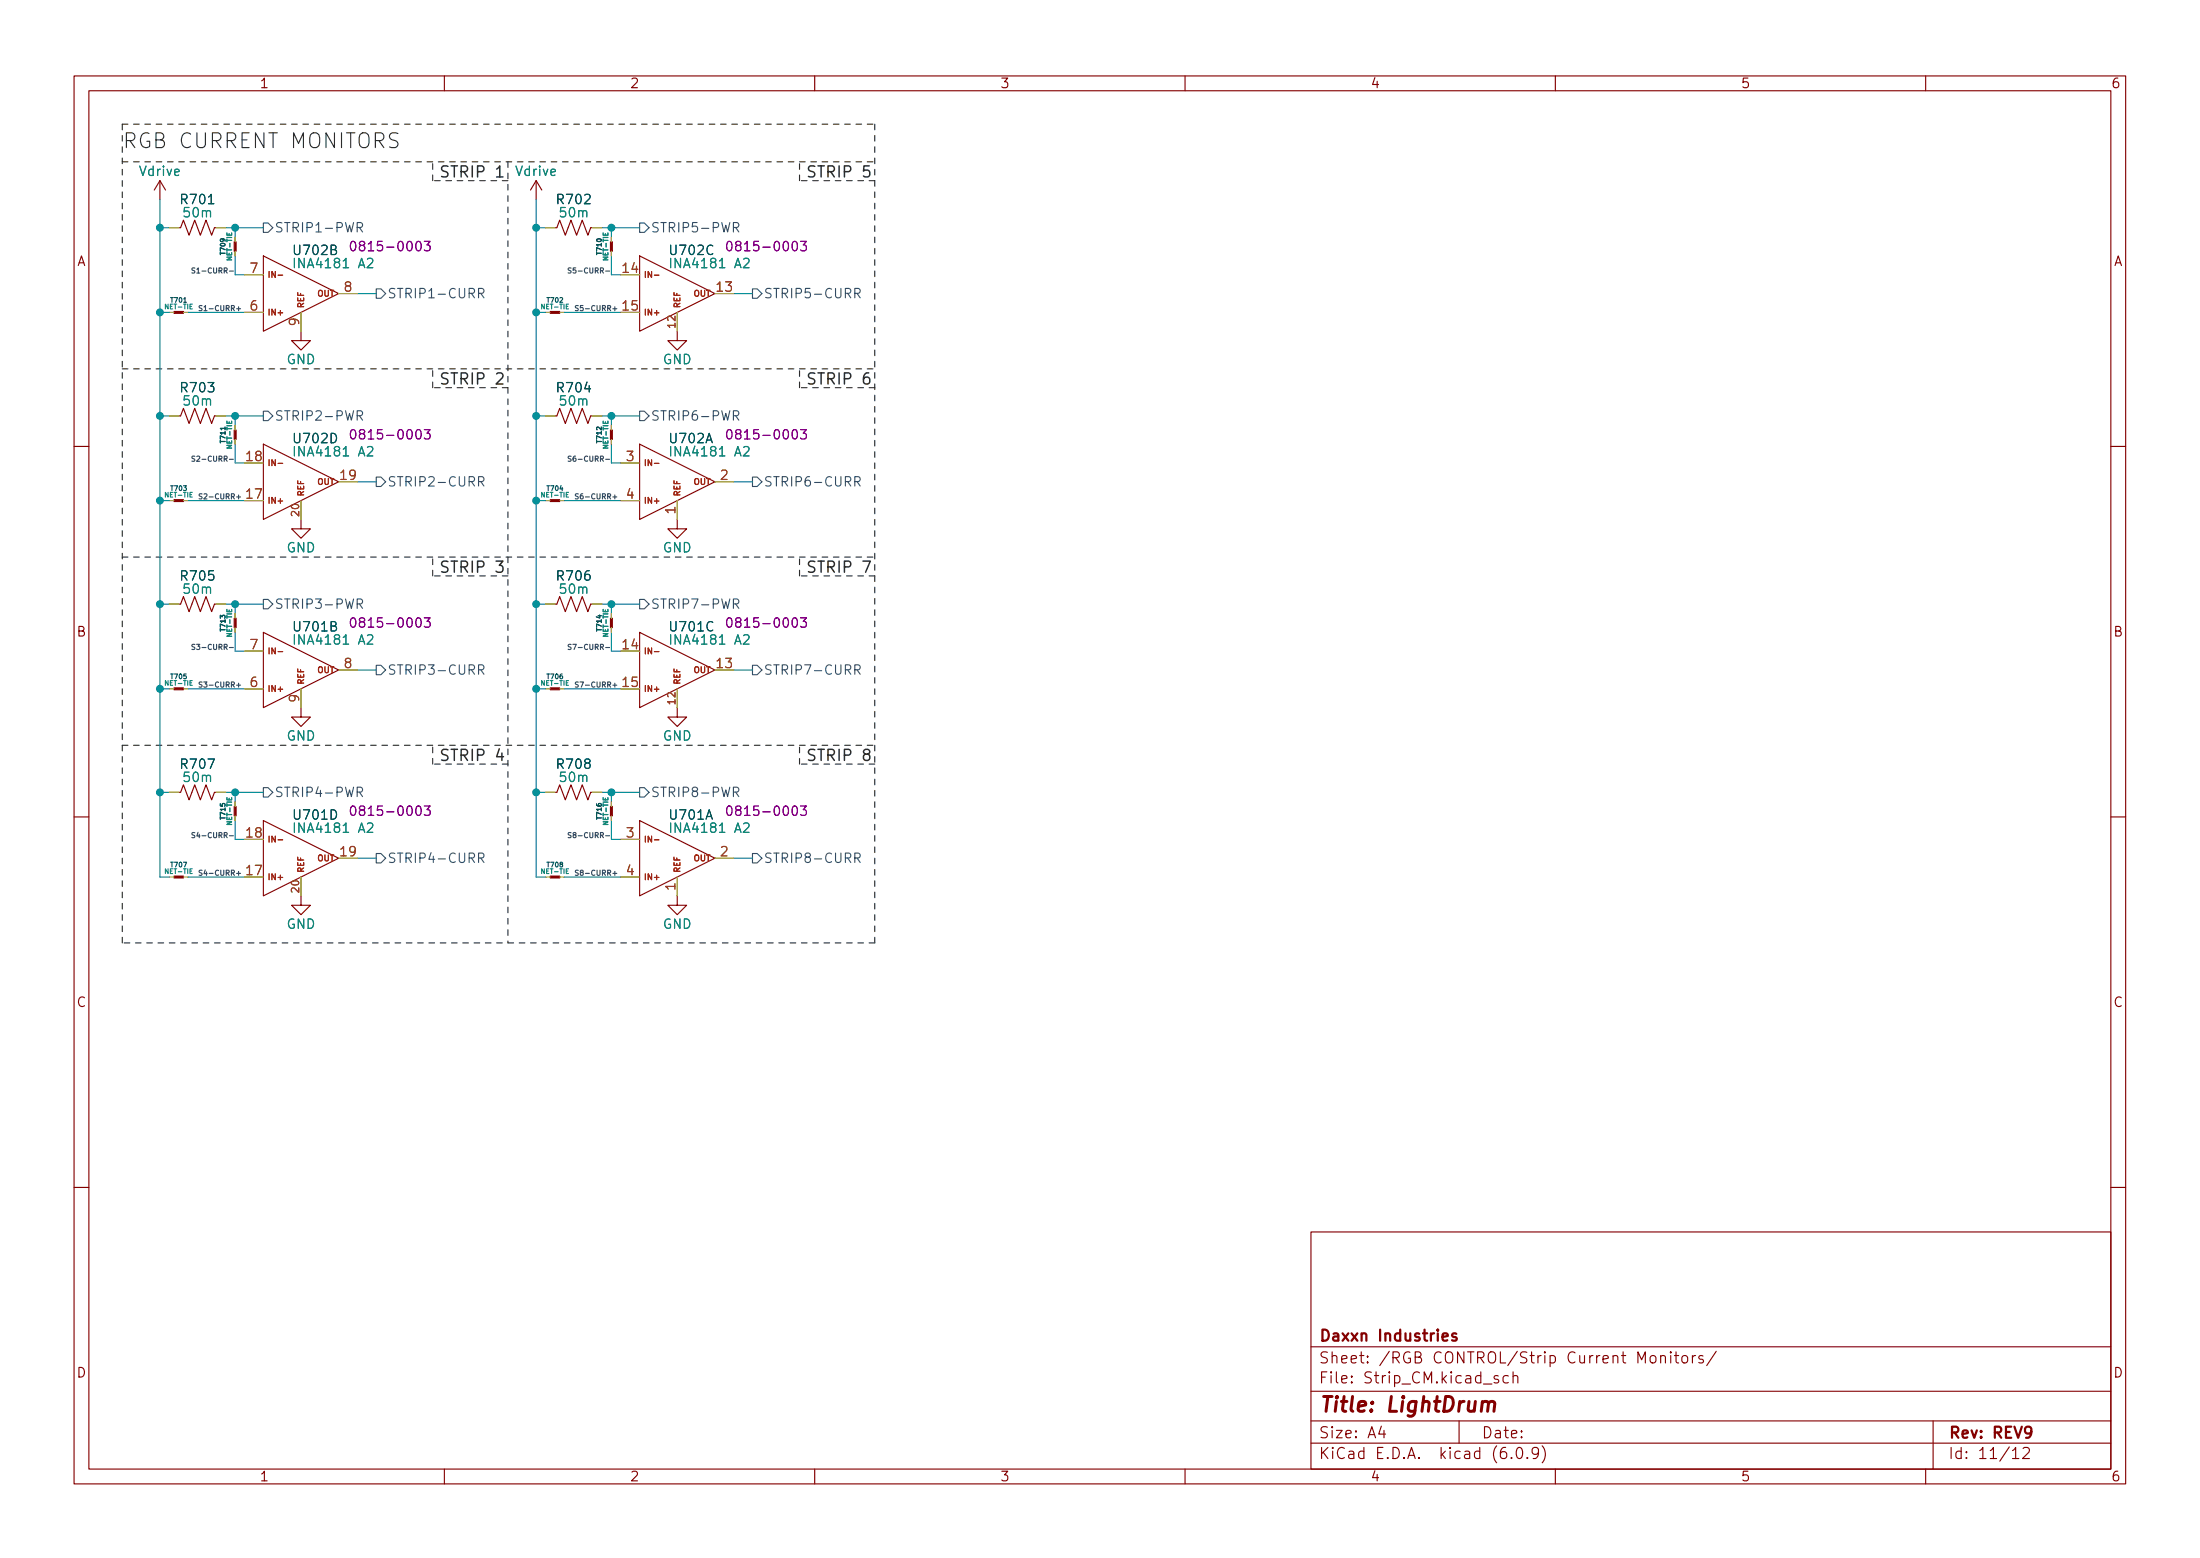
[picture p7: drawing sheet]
<svg xmlns="http://www.w3.org/2000/svg" width="297mm" height="210mm" viewBox="0 0 297 210" stroke-linecap="round" stroke-linejoin="round" font-family="sans-serif">
<g fill="none" stroke="#840000" stroke-width=".15">
<path d="M10 10.2h277v190.1h-277zM12 12.2h273v186.1h-273zM60 10.2v2M110 10.2v2M160 10.2v2M210 10.2v2M260 10.2v2M21.6 24.4l-.8 1.2M21.6 24.4v2.5M21.6 24.4l.8 1.2M24.1 30.7h.3l.4-1 .7 2 .8-2 .8 2 .7-2 .8 2 .4-1h.2M35.6 34.5l10.1 5.1-10.1 5.1z"/>
<path d="M72.4 24.4l-.8 1.2M72.4 24.4v2.5M72.4 24.4l.8 1.2M74.9 30.7h.3l.4-1 .7 2 .8-2 .8 2 .7-2 .8 2 .4-1h.2M86.4 34.5l10.1 5.1-10.1 5.1zM24.1 56.1h.3l.4-1 .7 2 .8-2 .8 2 .7-2 .8 2 .4-1h.2M35.6 59.9l10.1 5.1-10.1 5.1zM40.6 44.7v1.3h1.3l-1.3 1.2-1.2-1.2h1.2M74.9 56.1h.3l.4-1 .7 2 .8-2 .8 2 .7-2 .8 2 .4-1h.2M86.4 59.9l10.1 5.1-10.1 5.1zM91.4 44.7v1.3h1.3l-1.3 1.2-1.2-1.2h1.2M10 60.2h2"/>
<path d="M40.6 70.1v1.3h1.3l-1.3 1.2-1.2-1.2h1.2M91.4 70.1v1.3h1.3l-1.3 1.2-1.2-1.2h1.2M285 60.2h2M24.1 81.5h.3l.4-1 .7 2 .8-2 .8 2 .7-2 .8 2 .4-1h.2M35.6 85.3l10.1 5.1-10.1 5.1zM40.6 95.5v1.3h1.3l-1.3 1.2-1.2-1.2h1.2M74.9 81.5h.3l.4-1 .7 2 .8-2 .8 2 .7-2 .8 2 .4-1h.2M86.4 85.3l10.1 5.1-10.1 5.1zM91.4 95.5v1.3h1.3l-1.3 1.2-1.2-1.2h1.2M10 110.2h2M24.1 106.9h.3l.4-1 .7 2 .8-2 .8 2 .7-2 .8 2 .4-1h.2M35.6 110.7l10.1 5.1-10.1 5.1z"/>
<path d="M74.9 106.9h.3l.4-1 .7 2 .8-2 .8 2 .7-2 .8 2 .4-1h.2M86.4 110.7l10.1 5.1-10.1 5.1zM285 110.2h2M40.6 120.9v1.3h1.3l-1.3 1.2-1.2-1.2h1.2M91.4 120.9v1.3h1.3l-1.3 1.2-1.2-1.2h1.2M10 160.2h2M177 166.3h108v32h-108zM285 160.2h2M60 198.3v2M110 198.3v2M160 198.3v2M177 194.8h108"/>
<path d="M177 191.8h108M177 187.8h108M177 181.8h108M186.5 192.5l-.4 1h1M186.9 193v1M197 191.8v3M202.3 185.7l-.4-.1-.2 .2 .1 .3 .5 .1 .1 .1-.1 .3h-.2h-.4M203.6 185.7l-.4-.1-.3 .3v.4l.2 .3h.1h.4M204.1 196.7v.1h-.1l.1-.1v.1M204.3 185.8a.37 .37 0 0 1 .6 0v.8M204.3 185.1v1.5M204.9 195.4a.36 .36 0 0 1 .6 .2 .77 .77 0 0 1-.4 1.2 1 1 0 0 1-.2-1.4z"/>
<path d="M206.2 196.7l.1 .1h-.1h-.1l.1-.1v.1M207.7 196l-.3 .3h-.3l-.2-.3v-.4l.1-.2 .4-.1 .2 .2a.99 .99 0 0 1-.3 1.3h-.3M208.2 195.1a1.72 1.72 0 0 1 0 2.3M210 198.3v2M222.9 183.1a.41 .41 0 0 1 .4-.2 .41 .41 0 0 1 .3 .3v.4a.41 .41 0 0 1-.4 .3 .41 .41 0 0 1-.4-.3zM224.2 183.1a.37 .37 0 0 1 .7 0v.8M224.2 182.9v1M225.6 182.4l-.1 .1 .1 .1v-.1v-.1v.2M225.6 182.9v1M226.1 182.9h.5M226.3 182.4v1.3l.1 .2h.2M227.1 183.1a.41 .41 0 0 1 .5-.2 .41 .41 0 0 1 .3 .3v.4a.41 .41 0 0 1-.4 .3 .41 .41 0 0 1-.4-.3z"/>
<path d="M228.5 182.9v1M228.9 182.9l-.3 .1-.1 .2M229.9 183l-.3-.1-.2 .2v.3l.5 .1 .1 .1-.1 .3h-.1h-.4M231.7 182.4l-1.3 1.9M260 198.3v2M261 191.8v6.5M271.7 195.8l.5-.5v1.5M271.7 196.8h.9M273.1 195.5l.3-.2 .5 .1a.41 .41 0 0 1 0 .6l-.8 .8h.9"/>
</g>
<path d="M196.6 180l-.3-.1-.2 .2v.3l.5 .1 .1 .1-.1 .3h-.1h-.4M274.3 193.2l-.3 .3h-.3l-.3-.3v-.4l.2-.2 .4-.1 .2 .2a.99 .99 0 0 1-.4 1.3h-.2" fill="none" stroke="#840000" stroke-width=".3"/>
<path d="M200.1 189.3a.49 .49 0 0 1 .9 .1l-.2 1.1M201 189.4a.5 .5 0 0 1 .8-.2v.2l-.1 1.1" fill="none" stroke="#840000" stroke-width=".4"/>
<g fill="none" stroke="#a0a006" stroke-width=".15">
<path d="M22.9 30.7h1.2M29.2 30.7h1.3M31.7 32v.6M31.7 33.9v.6M33 37.1h2.6M45.7 39.6h2.6M73.7 30.7h1.2M80 30.7h1.3M82.5 32v.6M82.5 33.9v.6M22.9 42.2h.6M22.9 56.1h1.2"/>
<path d="M24.8 42.2h.6M29.2 56.1h1.3M31.7 57.4v.6M31.7 59.3v.6M33 42.2h2.6M40.6 42.2v2.5M73.7 42.2h.6M73.7 56.1h1.2M75.6 42.2h.6M80 56.1h1.3M82.5 57.4v.6M82.5 59.3v.6"/>
<path d="M91.4 42.2v2.5M22.9 67.6h.6M24.8 67.6h.6M40.6 67.6v2.5M73.7 67.6h.6M75.6 67.6h.6M83.8 67.6h2.6M83.8 62.5h2.6M91.4 67.6v2.5M96.5 65h2.6M22.9 81.5h1.2M22.9 93h.6"/>
<path d="M24.8 93h.6M29.2 81.5h1.3M31.7 82.8v.6M31.7 84.7v.6M33 93h2.6M33 87.9h2.6M40.6 93v2.5M45.7 90.4h2.6M73.7 81.5h1.2M73.7 93h.6M75.6 93h.6M80 81.5h1.3"/>
<path d="M82.5 82.8v.6M82.5 84.7v.6M91.4 93v2.5M22.9 106.9h1.2M22.9 118.4h.6M24.8 118.4h.6M29.2 106.9h1.3M31.7 108.2v.6M31.7 110.1v.6M40.6 118.4v2.5M73.7 106.9h1.2M73.7 118.4h.6"/>
<path d="M75.6 118.4h.6M80 106.9h1.3M82.5 108.2v.6M82.5 110.1v.6M83.8 113.3h2.6M83.8 118.4h2.6M91.4 118.4v2.5M96.5 115.8h2.6"/>
</g>
<path d="M37.6 37.1h.6M88.4 37.1h.6M37.6 62.5h.6M88.4 62.5h.6M37.6 87.9h.6M88.4 87.9h.6M37.6 113.3h.6M88.4 113.3h.6" fill="none" stroke="#b02c04" stroke-width=".15"/>
<path d="M49.6 35l.2-.1h.3l.2 .1v.2v.2l-.8 .7h.8M100.4 35l.2-.1h.3l.2 .1v.2v.2l-.8 .7h.8M49.6 60.4l.2-.1h.3l.2 .1v.2v.2l-.8 .7h.8M100.4 60.4l.2-.1h.3l.2 .1v.2v.2l-.8 .7h.8M49.6 85.8l.2-.1h.3l.2 .1v.2v.2l-.8 .7h.8M100.4 85.8l.2-.1h.3l.2 .1v.2v.2l-.8 .7h.8M49.6 111.2l.2-.1h.3l.2 .1v.2v.2l-.8 .7h.8M100.4 111.2l.2-.1h.3l.2 .1v.2v.2l-.8 .7h.8" fill="none" stroke="#128875" stroke-width=".15"/>
<g fill="none" stroke="#840084" stroke-width=".15">
<path d="M47.4 32.7l.3-.1a.79 .79 0 0 1 0 1.2h-.2l-.1-.2-.1-.5zM57.3 32.6h.8l-.4 .5 .3 .1v.5l-.2 .1h-.3l-.2-.1M98.2 32.7l.3-.1a.79 .79 0 0 1 0 1.2h-.2l-.1-.2-.1-.5zM108.1 32.6h.8l-.4 .5 .3 .1v.5l-.2 .1h-.3l-.2-.1M47.4 58.1l.3-.1a.79 .79 0 0 1 0 1.2h-.2l-.1-.2-.1-.5zM57.3 58h.8l-.4 .5 .3 .1v.5l-.2 .1h-.3l-.2-.1M98.2 58.1l.3-.1a.79 .79 0 0 1 0 1.2h-.2l-.1-.2-.1-.5zM108.1 58h.8l-.4 .5 .3 .1v.5l-.2 .1h-.3l-.2-.1M47.4 83.5l.3-.1a.79 .79 0 0 1 0 1.2h-.2l-.1-.2-.1-.5zM57.3 83.4h.8l-.4 .5 .3 .1v.5l-.2 .1h-.3l-.2-.1M98.2 83.5l.3-.1a.79 .79 0 0 1 0 1.2h-.2l-.1-.2-.1-.5zM108.1 83.4h.8l-.4 .5 .3 .1v.5l-.2 .1h-.3l-.2-.1"/>
<path d="M47.4 108.9l.3-.1a.79 .79 0 0 1 0 1.2h-.2l-.1-.2-.1-.5zM57.3 108.8h.8l-.4 .5 .3 .1v.5l-.2 .1h-.3l-.2-.1M98.2 108.9l.3-.1a.79 .79 0 0 1 0 1.2h-.2l-.1-.2-.1-.5zM108.1 108.8h.8l-.4 .5 .3 .1v.5l-.2 .1h-.3l-.2-.1"/>
</g>
<g fill="#840000" stroke="#840000" stroke-width=".15">
<path d="M82.4 32.6h.3v1.3h-.3z"/>
<path d="M74.3 42h1.3v.3h-1.3z"/>
<path d="M74.3 67.4h1.3v.3h-1.3z"/>
<path d="M82.4 58h.3v1.3h-.3z"/>
<path d="M82.4 83.4h.3v1.3h-.3z"/>
<path d="M82.4 108.8h.3v1.3h-.3z"/>
<path d="M74.3 118.2h1.3v.3h-1.3z"/>
<path d="M31.6 108.8h.3v1.3h-.3z"/>
<path d="M74.3 92.8h1.3v.3h-1.3z"/>
<path d="M31.6 83.4h.3v1.3h-.3z"/>
<path d="M23.5 92.8h1.3v.3h-1.3z"/>
<path d="M23.5 67.4h1.3v.3h-1.3z"/>
<path d="M23.5 42h1.3v.3h-1.3z"/>
<path d="M31.6 32.6h.3v1.3h-.3z"/>
<path d="M31.6 58h.3v1.3h-.3z"/>
<path d="M23.5 118.2h1.3v.3h-1.3z"/>
</g>
<g fill="none" stroke="#345372" stroke-width=".15">
<path d="M35.6 30.1h.6l.6 .6-.6 .7h-.6zM48.2 30.7l.6-.1 .2-.1-.1-.3-.2-.2h-.5v1.3M48.5 30.7l.5 .6M50.8 39h.6l.7 .6-.7 .7h-.6zM64.6 39.6l.6-.1 .1-.2v-.3l-.2-.1h-.5v1.3M64.9 39.6l.4 .6M86.4 30.1h.6l.6 .6-.6 .7h-.6zM99 30.7l.6-.1 .2-.1-.1-.3-.2-.2h-.5v1.3M99.3 30.7l.5 .6M101.6 39h.6l.7 .6-.7 .7h-.6zM115.4 39.6l.6-.1 .1-.2v-.3l-.2-.1h-.5v1.3M115.7 39.6l.4 .6"/>
<path d="M35.6 55.5h.6l.6 .6-.6 .7h-.6zM48.2 56.1l.6-.1 .2-.1-.1-.3-.2-.2h-.5v1.3M48.5 56.1l.5 .6M86.4 55.5h.6l.6 .6-.6 .7h-.6zM99 56.1l.6-.1 .2-.1-.1-.3-.2-.2h-.5v1.3M99.3 56.1l.5 .6M50.8 64.4h.6l.7 .6-.7 .7h-.6zM64.6 65l.6-.1 .1-.2v-.3l-.2-.1h-.5v1.3M64.9 65l.4 .6M101.6 64.4h.6l.7 .6-.7 .7h-.6zM115.4 65l.6-.1 .1-.2v-.3l-.2-.1h-.5v1.3M115.7 65l.4 .6"/>
<path d="M35.6 80.9h.6l.6 .6-.6 .7h-.6zM48.2 81.5l.6-.1 .2-.1-.1-.3-.2-.2h-.5v1.3M48.5 81.5l.5 .6M50.8 89.8h.6l.7 .6-.7 .7h-.6zM64.6 90.4l.6-.1 .1-.2v-.3l-.2-.1h-.5v1.3M64.9 90.4l.4 .6M86.4 80.9h.6l.6 .6-.6 .7h-.6zM99 81.5l.6-.1 .2-.1-.1-.3-.2-.2h-.5v1.3M99.3 81.5l.5 .6M101.6 89.8h.6l.7 .6-.7 .7h-.6zM115.4 90.4l.6-.1 .1-.2v-.3l-.2-.1h-.5v1.3M115.7 90.4l.4 .6"/>
<path d="M35.6 106.3h.6l.6 .6-.6 .7h-.6zM48.2 106.9l.6-.1 .2-.1-.1-.3-.2-.2h-.5v1.3M48.5 106.9l.5 .6M50.8 115.2h.6l.7 .6-.7 .7h-.6zM64.6 115.8l.6-.1 .1-.2v-.3l-.2-.1h-.5v1.3M64.9 115.8l.4 .6M86.4 106.3h.6l.6 .6-.6 .7h-.6zM99 106.9l.6-.1 .2-.1-.1-.3-.2-.2h-.5v1.3M99.3 106.9l.5 .6M101.6 115.2h.6l.7 .6-.7 .7h-.6zM115.4 115.8l.6-.1 .1-.2v-.3l-.2-.1h-.5v1.3M115.7 115.8l.4 .6"/>
</g>
<g fill="none" stroke="#2d4364" stroke-width=".15">
<path d="M26.3 36.2h-.4a.29 .29 0 0 0 .4 .4l-.1 .2h-.3M26.6 36.4l.2-.2v.7M26.6 36.9h.4M77.1 36.2h-.4a.29 .29 0 0 0 .4 .4l-.1 .2h-.3M77.7 36.2h-.3v.3h.3v.3h-.3M31.9 41.7h.6M32.2 41.4v.5M82.7 41.7h.6M83 41.4v.5M26.3 61.6h-.4a.29 .29 0 0 0 .4 .4l-.1 .2h-.3M26.6 61.6h.2l.2 .2-.5 .5h.5M31.9 67.1h.6"/>
<path d="M32.2 66.8v.5M77.1 61.6h-.4a.29 .29 0 0 0 .4 .4l-.1 .2h-.3M77.7 61.6h-.2l-.1 .1v.4l.1 .2 .2-.1v-.3l-.2-.1-.1 .2M82.7 67.1h.6M83 66.8v.5M26.3 87h-.4a.29 .29 0 0 0 .4 .4l-.1 .2h-.3M26.5 87h.5l-.3 .2 .2 .1v.3h-.4M31.9 92.5h.6M32.2 92.2v.5M77.1 87h-.4a.29 .29 0 0 0 .4 .4l-.1 .2h-.3M77.3 87h.5l-.3 .7M82.7 92.5h.6"/>
<path d="M83 92.2v.5M26.3 112.4h-.4a.29 .29 0 0 0 .4 .4l-.1 .2h-.3M26.7 112.3l-.1 .5h.4M31.9 117.9h.6M32.2 117.6v.5M77.1 112.4h-.4a.29 .29 0 0 0 .4 .4l-.1 .2h-.3M77.5 112.7l-.1-.2v-.1h.3v.2l-.3 .2 .1 .3 .3-.2-.2-.2M82.7 117.9h.6M83 117.6v.5"/>
</g>
<path d="M60.5 22.5l-.2-.1-.5 .1a.36 .36 0 0 0-.2 .3 .36 .36 0 0 0 .3 .3 .55 .55 0 0 1 .6 .4l-.1 .2-.2 .2-.6-.1M110 22.5l-.2-.1-.5 .1a.36 .36 0 0 0-.1 .3 .36 .36 0 0 0 .2 .3 .55 .55 0 0 1 .6 .4l-.1 .2-.2 .2-.5-.1M60.5 50.4l-.2-.1-.5 .1a.36 .36 0 0 0-.2 .4 .36 .36 0 0 0 .3 .2 .55 .55 0 0 1 .6 .4l-.1 .3-.2 .1h-.6M110 50.4l-.2-.1-.5 .1a.36 .36 0 0 0-.1 .4 .36 .36 0 0 0 .2 .2 .55 .55 0 0 1 .6 .4l-.1 .3-.2 .1h-.5M60.5 75.8l-.2-.1-.5 .1a.36 .36 0 0 0-.2 .4 .36 .36 0 0 0 .3 .2 .55 .55 0 0 1 .6 .4l-.1 .3-.2 .1h-.6M110 75.8l-.2-.1-.5 .1a.36 .36 0 0 0-.1 .4 .36 .36 0 0 0 .2 .2 .55 .55 0 0 1 .6 .4l-.1 .3-.2 .1h-.5M60.5 101.2l-.2-.1-.5 .1a.36 .36 0 0 0-.2 .4 .36 .36 0 0 0 .3 .2 .55 .55 0 0 1 .6 .4l-.1 .3-.2 .1h-.6M110 101.2l-.2-.1-.5 .1a.36 .36 0 0 0-.1 .4 .36 .36 0 0 0 .2 .2 .55 .55 0 0 1 .6 .4l-.1 .3-.2 .1h-.5" fill="none" stroke="#2c2c2c" stroke-width=".2"/>
<path d="M53.7 18l-.7-.1a.49 .49 0 0 0-.4 .5 .49 .49 0 0 0 .4 .5 .73 .73 0 0 1 .7 .5 .51 .51 0 0 1-.4 .5l-.7-.1" fill="none" stroke="#2c2c2c" stroke-width=".15"/>
<g fill="none" stroke="#2c2c2c" stroke-width=".15" stroke-dasharray=".8 .8">
<path d="M16.5 16.8h101.6M16.5 16.8v110.4M118.1 16.8v110.4M16.5 21.8h101.6M58.4 24.4v-2.6M68.6 21.8v105.4M68.6 24.4h-10.2M107.9 24.4v-2.6M118.1 24.4h-10.2M16.5 49.8h101.6M58.4 52.3v-2.5M68.6 52.3h-10.2"/>
<path d="M107.9 52.3v-2.5M118.1 52.3h-10.2M16.5 75.2h101.6M58.4 77.7v-2.5M68.6 77.7h-10.2M107.9 77.7v-2.5M118.1 77.7h-10.2M16.5 100.6h101.6M58.4 103.1v-2.5M68.6 103.1h-10.2M107.9 103.1v-2.5M118.1 103.1h-10.2"/>
<path d="M118.1 127.2h-101.6"/>
</g>
<g fill="none" stroke="#0a73a0" stroke-width=".15">
<path d="M21.6 30.7h1.3M21.6 26.9v91.5h1.3M30.5 30.7h5.1M31.7 34.5v2.6h1.3M31.7 30.7v1.3M48.3 39.6h2.5M72.4 26.9v91.5h1.3M72.4 30.7h1.3M81.3 30.7h5.1M82.5 30.7v1.3M82.5 34.5v2.6h1.3M99.1 39.6h2.5"/>
<path d="M21.6 56.1h1.3M21.6 42.2h1.3M25.4 42.2h7.6M30.5 56.1h5.1M31.7 56.1v1.3M31.7 59.9v2.6h1.3M72.4 56.1h1.3M72.4 42.2h1.3M76.2 42.2h7.6M81.3 56.1h5.1M82.5 56.1v1.3M82.5 59.9v2.6h1.3"/>
<path d="M21.6 67.6h1.3M25.4 67.6h7.6M48.3 65h2.5M72.4 67.6h1.3M76.2 67.6h7.6M99.1 65h2.5M21.6 81.5h1.3M21.6 93h1.3M25.4 93h7.6M30.5 81.5h5.1M31.7 81.5v1.3M31.7 85.3v2.6h1.3"/>
<path d="M48.3 90.4h2.5M72.4 81.5h1.3M72.4 93h1.3M76.2 93h7.6M81.3 81.5h5.1M82.5 81.5v1.3M82.5 85.3v2.6h1.3M99.1 90.4h2.5M21.6 106.9h1.3M25.4 118.4h7.6M30.5 106.9h5.1M31.7 106.9v1.3"/>
<path d="M31.7 110.7v2.6h1.3M48.3 115.8h2.5M72.4 106.9h1.3M76.2 118.4h7.6M81.3 106.9h5.1M82.5 106.9v1.3M82.5 110.7v2.6h1.3M99.1 115.8h2.5"/>
</g>
<g fill="#028f99" stroke="#028f99" stroke-width=".15">
<circle cx="72.4" cy="67.6" r=".46"/>
<circle cx="82.5" cy="56.1" r=".46"/>
<circle cx="82.5" cy="106.9" r=".46"/>
<circle cx="72.4" cy="81.5" r=".46"/>
<circle cx="82.5" cy="81.5" r=".46"/>
<circle cx="72.4" cy="106.9" r=".46"/>
<circle cx="31.7" cy="81.5" r=".46"/>
<circle cx="21.6" cy="81.5" r=".46"/>
<circle cx="21.6" cy="93" r=".46"/>
<circle cx="21.6" cy="106.9" r=".46"/>
<circle cx="21.6" cy="67.6" r=".46"/>
<circle cx="31.7" cy="106.9" r=".46"/>
<circle cx="31.7" cy="30.7" r=".46"/>
<circle cx="72.4" cy="56.1" r=".46"/>
<circle cx="72.4" cy="30.7" r=".46"/>
<circle cx="72.4" cy="42.2" r=".46"/>
<circle cx="82.5" cy="30.7" r=".46"/>
<circle cx="21.6" cy="30.7" r=".46"/>
<circle cx="21.6" cy="56.1" r=".46"/>
<circle cx="31.7" cy="56.1" r=".46"/>
<circle cx="21.6" cy="42.2" r=".46"/>
<circle cx="72.4" cy="93" r=".46"/>
</g>
<text font-size="2.8" fill="#2c2c2c" x="16.5" y="20">RGB CURRENT MONITORS</text>
<text font-size="2.8" fill="#840000" x="178" y="190.6">Title: LightDrum</text>
<g font-size="2.1" fill="#2c2c2c">
<text x="60.4" y="24">STRIP 1</text>
<text x="110" y="24">STRIP 5</text>
<text x="60.4" y="51.9">STRIP 2</text>
<text x="110" y="51.9">STRIP 6</text>
<text x="60.4" y="77.3">STRIP 3</text>
<text x="110" y="77.3">STRIP 7</text>
<text x="60.4" y="102.7">STRIP 4</text>
<text x="110" y="102.7">STRIP 8</text>
</g>
<g font-size="2.1" fill="#840000">
<text x="178" y="184">Sheet: /RGB CONTROL/Strip Current Monitors/</text>
<text x="178" y="181">Daxxn Industries</text>
<text x="178" y="186.7">File: Strip_CM.kicad_sch</text>
<text x="178" y="196.9">KiCad E.D.A. kicad (6.0.9)</text>
<text x="178" y="194.1">Size: A4</text>
<text x="200" y="194.1">Date:</text>
<text x="263" y="194.1">Rev: REV9</text>
<text x="263" y="196.9">Id: 11/12</text>
</g>
<g font-size="1.8" fill="#840000">
<text x="35" y="11.9">1</text>
<text x="85" y="11.9">2</text>
<text x="135" y="11.9">3</text>
<text x="185" y="11.9">4</text>
<text x="235" y="11.9">5</text>
<text x="285" y="11.9">6</text>
<text x="10.3" y="35.9">A</text>
<text x="285.3" y="35.9">A</text>
<text x="10.3" y="85.9">B</text>
<text x="285.3" y="85.9">B</text>
<text x="10.3" y="135.9">C</text>
<text x="285.3" y="135.9">C</text>
<text x="10.3" y="185.9">D</text>
<text x="285.3" y="185.9">D</text>
<text x="35" y="199.9">1</text>
<text x="85" y="199.9">2</text>
<text x="135" y="199.9">3</text>
<text x="185" y="199.9">4</text>
<text x="235" y="199.9">5</text>
<text x="285" y="199.9">6</text>
</g>
<g font-size="1.8" fill="#128875">
<text x="18.9" y="23.7">Vdrive</text>
<text x="69.7" y="23.7">Vdrive</text>
<text x="24.9" y="29.3">50m</text>
<text x="75.7" y="29.3">50m</text>
<text x="40.1" y="36.2">INA4181 A2</text>
<text x="90.9" y="36.2">INA4181 A2</text>
<text x="38.7" y="49.1">GND</text>
<text x="89.5" y="49.1">GND</text>
<text x="24.9" y="54.7">50m</text>
<text x="75.7" y="54.7">50m</text>
<text x="40.1" y="61.6">INA4181 A2</text>
<text x="90.9" y="61.6">INA4181 A2</text>
<text x="38.7" y="74.5">GND</text>
<text x="89.5" y="74.5">GND</text>
<text x="24.9" y="80.1">50m</text>
<text x="75.7" y="80.1">50m</text>
<text x="40.1" y="87">INA4181 A2</text>
<text x="90.9" y="87">INA4181 A2</text>
<text x="38.7" y="99.9">GND</text>
<text x="89.5" y="99.9">GND</text>
<text x="24.9" y="105.5">50m</text>
<text x="75.7" y="105.5">50m</text>
<text x="40.1" y="112.4">INA4181 A2</text>
<text x="90.9" y="112.4">INA4181 A2</text>
<text x="38.7" y="125.3">GND</text>
<text x="89.5" y="125.3">GND</text>
</g>
<g font-size="1.8" fill="#005550">
<text x="24.6" y="27.6">R701</text>
<text x="75.4" y="27.6">R702</text>
<text x="39.8" y="34.4">U702B</text>
<text x="90.6" y="34.4">U702C</text>
<text x="24.6" y="53">R703</text>
<text x="75.4" y="53">R704</text>
<text x="39.8" y="59.8">U702D</text>
<text x="90.5" y="59.8">U702A</text>
<text x="24.6" y="78.4">R705</text>
<text x="75.4" y="78.4">R706</text>
<text x="39.8" y="85.2">U701B</text>
<text x="90.6" y="85.2">U701C</text>
<text x="24.6" y="103.8">R707</text>
<text x="75.4" y="103.8">R708</text>
<text x="39.8" y="110.6">U701D</text>
<text x="90.5" y="110.6">U701A</text>
</g>
<g font-size="1.8" fill="#345372">
<text x="37" y="31.4">STRIP1-PWR</text>
<text x="87.8" y="31.4">STRIP5-PWR</text>
<text x="52.3" y="40.3">STRIP1-CURR</text>
<text x="103.1" y="40.3">STRIP5-CURR</text>
<text x="37" y="56.8">STRIP2-PWR</text>
<text x="87.8" y="56.8">STRIP6-PWR</text>
<text x="52.3" y="65.7">STRIP2-CURR</text>
<text x="103.1" y="65.7">STRIP6-CURR</text>
<text x="37" y="82.2">STRIP3-PWR</text>
<text x="87.8" y="82.2">STRIP7-PWR</text>
<text x="52.3" y="91.1">STRIP3-CURR</text>
<text x="103.1" y="91.1">STRIP7-CURR</text>
<text x="37" y="107.6">STRIP4-PWR</text>
<text x="87.8" y="107.6">STRIP8-PWR</text>
<text x="52.3" y="116.5">STRIP4-CURR</text>
<text x="103.1" y="116.5">STRIP8-CURR</text>
</g>
<g font-size="1.8" fill="#840084">
<text x="48.5" y="33.9">0815-0003</text>
<text x="99.3" y="33.9">0815-0003</text>
<text x="48.5" y="59.3">0815-0003</text>
<text x="99.3" y="59.3">0815-0003</text>
<text x="48.5" y="84.7">0815-0003</text>
<text x="99.3" y="84.7">0815-0003</text>
<text x="48.5" y="110.1">0815-0003</text>
<text x="99.3" y="110.1">0815-0003</text>
</g>
<g font-size="1.8" fill="#8c5a0a">
<text x="33.8" y="41.9">6</text>
<text x="33.8" y="36.8">7</text>
<text x="46.5" y="39.4">8</text>
<text x="84.1" y="36.8">14</text>
<text x="84.1" y="41.9">15</text>
<text x="96.8" y="39.4">13</text>
<text x="40.4" y="43.9" transform="rotate(-90 40.4 43.9)">9</text>
<text x="33.3" y="62.2">18</text>
<text x="46" y="64.8">19</text>
<text x="84.6" y="62.2">3</text>
<text x="97.3" y="64.8">2</text>
<text x="33.3" y="67.3">17</text>
<text x="84.6" y="67.3">4</text>
<text x="91.2" y="69.3" transform="rotate(-90 91.2 69.3)">1</text>
<text x="33.8" y="87.6">7</text>
<text x="84.1" y="87.6">14</text>
<text x="33.8" y="92.7">6</text>
<text x="40.4" y="94.7" transform="rotate(-90 40.4 94.7)">9</text>
<text x="46.5" y="90.2">8</text>
<text x="84.1" y="92.7">15</text>
<text x="96.8" y="90.2">13</text>
<text x="33.3" y="113">18</text>
<text x="84.6" y="113">3</text>
<text x="33.3" y="118.1">17</text>
<text x="46" y="115.6">19</text>
<text x="84.6" y="118.1">4</text>
<text x="97.3" y="115.6">2</text>
<text x="91.2" y="120.1" transform="rotate(-90 91.2 120.1)">1</text>
</g>
<g font-size="1.4" fill="#8c5a0a">
<text x="91.2" y="44.2" transform="rotate(-90 91.2 44.2)">12</text>
<text x="40.4" y="69.6" transform="rotate(-90 40.4 69.6)">20</text>
<text x="91.2" y="95" transform="rotate(-90 91.2 95)">12</text>
<text x="40.4" y="120.4" transform="rotate(-90 40.4 120.4)">20</text>
</g>
<g font-size="1.1" fill="#b02c04">
<text x="36.1" y="37.5">IN-</text>
<text x="41" y="41.7" transform="rotate(-90 41 41.7)">REF</text>
<text x="42.9" y="40">OUT</text>
<text x="86.9" y="37.5">IN-</text>
<text x="91.8" y="41.7" transform="rotate(-90 91.8 41.7)">REF</text>
<text x="93.7" y="40">OUT</text>
<text x="36.1" y="42.6">IN+</text>
<text x="86.9" y="42.6">IN+</text>
<text x="36.1" y="62.9">IN-</text>
<text x="42.9" y="65.4">OUT</text>
<text x="86.9" y="62.9">IN-</text>
<text x="93.7" y="65.4">OUT</text>
<text x="36.1" y="68">IN+</text>
<text x="41" y="67.1" transform="rotate(-90 41 67.1)">REF</text>
<text x="86.9" y="68">IN+</text>
<text x="91.8" y="67.1" transform="rotate(-90 91.8 67.1)">REF</text>
<text x="36.1" y="88.3">IN-</text>
<text x="86.9" y="88.3">IN-</text>
<text x="36.1" y="93.4">IN+</text>
<text x="41" y="92.5" transform="rotate(-90 41 92.5)">REF</text>
<text x="42.9" y="90.8">OUT</text>
<text x="86.9" y="93.4">IN+</text>
<text x="91.8" y="92.5" transform="rotate(-90 91.8 92.5)">REF</text>
<text x="93.7" y="90.8">OUT</text>
<text x="36.1" y="113.7">IN-</text>
<text x="86.9" y="113.7">IN-</text>
<text x="36.1" y="118.8">IN+</text>
<text x="41" y="117.9" transform="rotate(-90 41 117.9)">REF</text>
<text x="42.9" y="116.2">OUT</text>
<text x="86.9" y="118.8">IN+</text>
<text x="91.8" y="117.9" transform="rotate(-90 91.8 117.9)">REF</text>
<text x="93.7" y="116.2">OUT</text>
</g>
<g font-size="1" fill="#2d4364">
<text x="26.7" y="42">S1-CURR+</text>
<text x="27.1" y="36.9">S1-CURR-</text>
<text x="77.5" y="42">S5-CURR+</text>
<text x="77.9" y="36.9">S5-CURR-</text>
<text x="27.1" y="62.3">S2-CURR-</text>
<text x="77.9" y="62.3">S6-CURR-</text>
<text x="26.7" y="67.4">S2-CURR+</text>
<text x="77.5" y="67.4">S6-CURR+</text>
<text x="27.1" y="87.7">S3-CURR-</text>
<text x="77.9" y="87.7">S7-CURR-</text>
<text x="26.7" y="92.8">S3-CURR+</text>
<text x="77.5" y="92.8">S7-CURR+</text>
<text x="27.1" y="113.1">S4-CURR-</text>
<text x="77.9" y="113.1">S8-CURR-</text>
<text x="26.7" y="118.2">S4-CURR+</text>
<text x="77.5" y="118.2">S8-CURR+</text>
</g>
<g font-size=".9" fill="#128875">
<text x="30.4" y="34.3" transform="rotate(-90 30.4 34.3)">T709</text>
<text x="31.3" y="35" transform="rotate(-90 31.3 35)">NET-TIE</text>
<text x="81.2" y="34.3" transform="rotate(-90 81.2 34.3)">T710</text>
<text x="82.1" y="35" transform="rotate(-90 82.1 35)">NET-TIE</text>
<text x="22.4" y="41.7">NET-TIE</text>
<text x="23.1" y="40.8">T701</text>
<text x="73.2" y="41.7">NET-TIE</text>
<text x="73.9" y="40.8">T702</text>
<text x="30.4" y="59.7" transform="rotate(-90 30.4 59.7)">T711</text>
<text x="81.2" y="59.7" transform="rotate(-90 81.2 59.7)">T712</text>
<text x="31.3" y="60.4" transform="rotate(-90 31.3 60.4)">NET-TIE</text>
<text x="82.1" y="60.4" transform="rotate(-90 82.1 60.4)">NET-TIE</text>
<text x="22.4" y="67.1">NET-TIE</text>
<text x="23.1" y="66.2">T703</text>
<text x="73.2" y="67.1">NET-TIE</text>
<text x="73.9" y="66.2">T704</text>
<text x="30.4" y="85.1" transform="rotate(-90 30.4 85.1)">T713</text>
<text x="31.3" y="85.8" transform="rotate(-90 31.3 85.8)">NET-TIE</text>
<text x="81.2" y="85.1" transform="rotate(-90 81.2 85.1)">T714</text>
<text x="82.1" y="85.8" transform="rotate(-90 82.1 85.8)">NET-TIE</text>
<text x="22.4" y="92.5">NET-TIE</text>
<text x="23.1" y="91.6">T705</text>
<text x="73.2" y="92.5">NET-TIE</text>
<text x="73.9" y="91.6">T706</text>
<text x="30.4" y="110.5" transform="rotate(-90 30.4 110.5)">T715</text>
<text x="31.3" y="111.2" transform="rotate(-90 31.3 111.2)">NET-TIE</text>
<text x="81.2" y="110.5" transform="rotate(-90 81.2 110.5)">T716</text>
<text x="82.1" y="111.2" transform="rotate(-90 82.1 111.2)">NET-TIE</text>
<text x="22.4" y="117.9">NET-TIE</text>
<text x="23.1" y="117">T707</text>
<text x="73.2" y="117.9">NET-TIE</text>
<text x="73.9" y="117">T708</text>
</g>
</svg>
